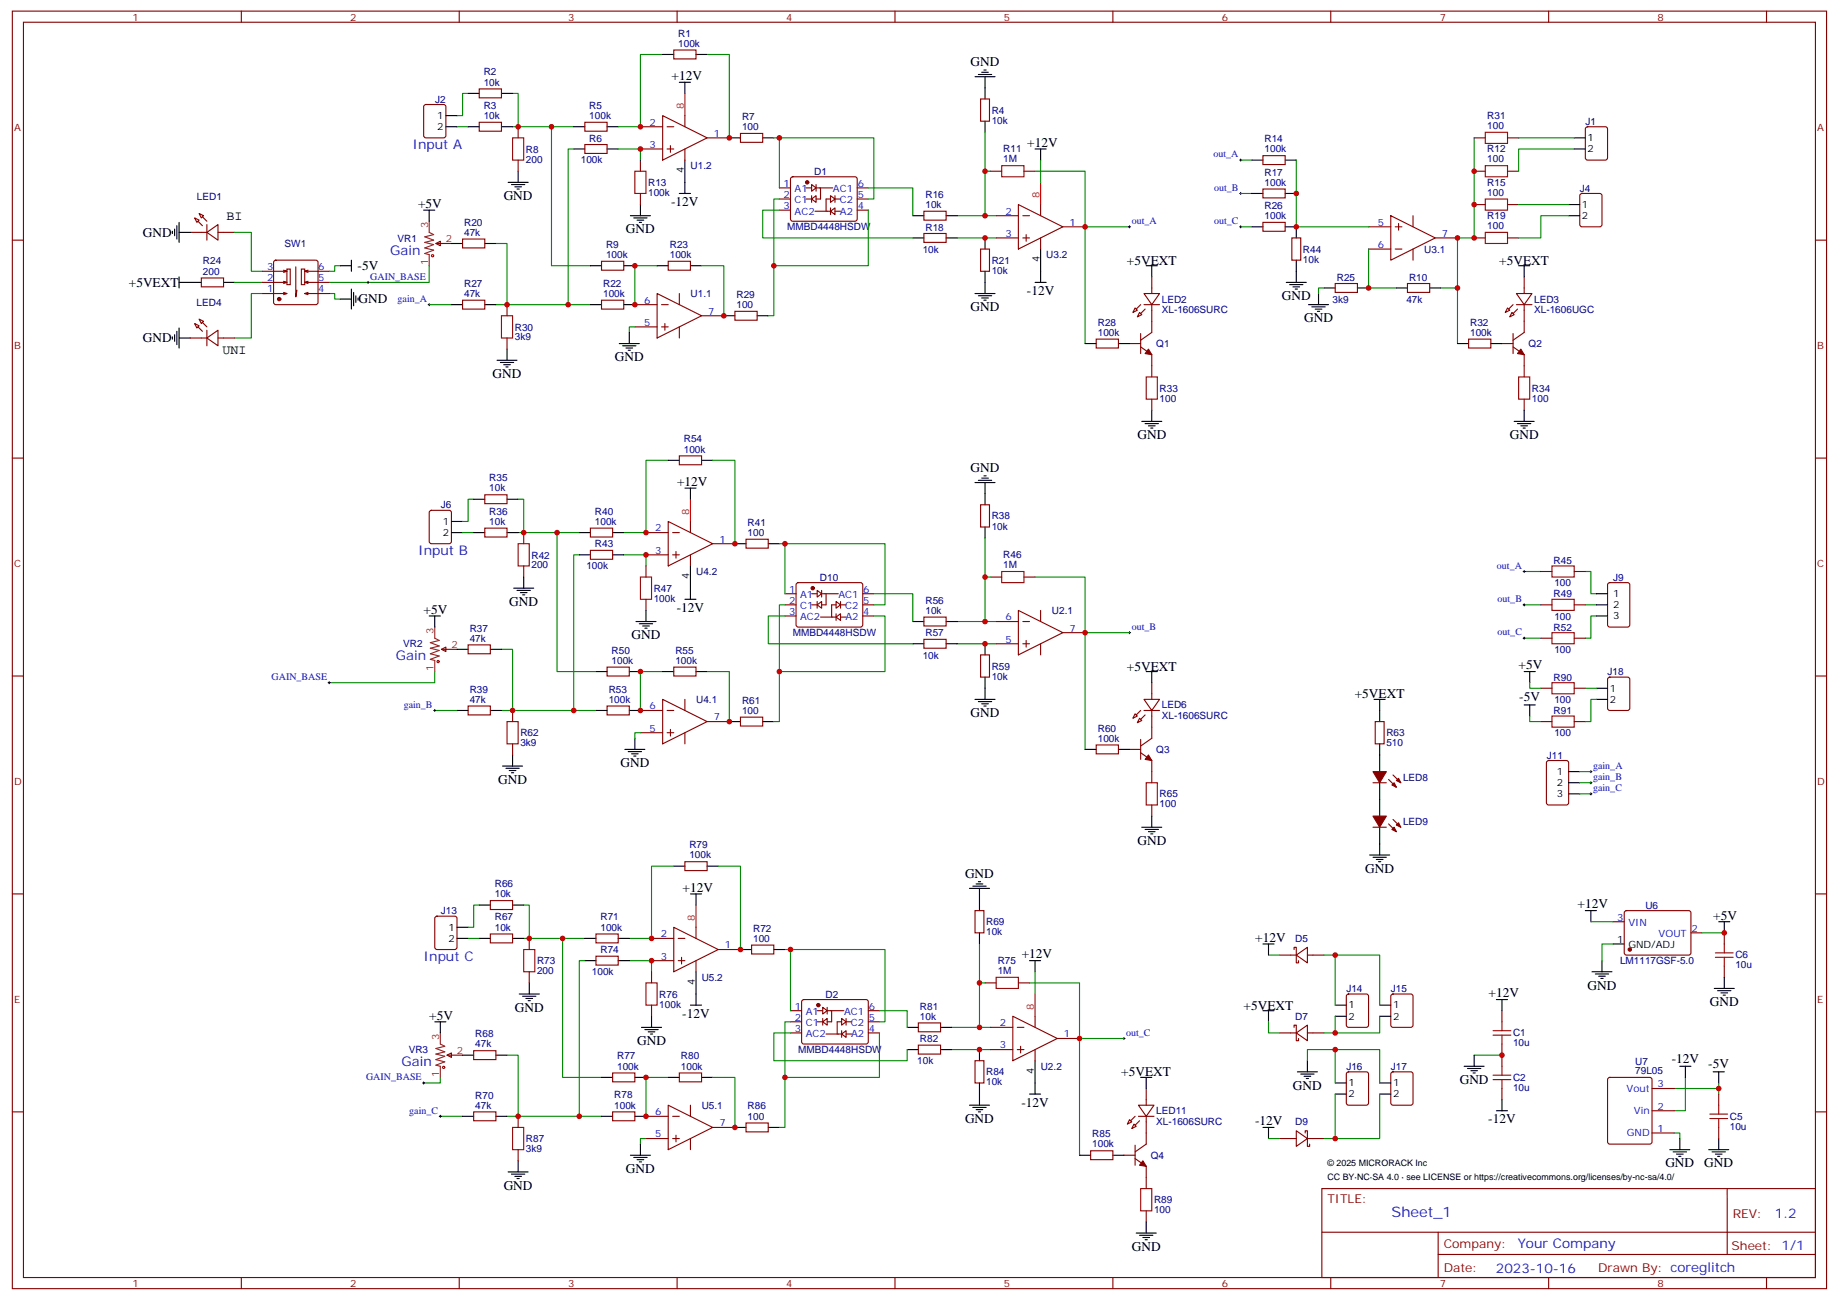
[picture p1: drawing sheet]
<svg xmlns="http://www.w3.org/2000/svg" width="584mm" height="413mm" viewBox="0 0 584 413" stroke-linecap="round" stroke-linejoin="round" font-family="sans-serif">
<g fill="none" stroke="#870000" stroke-width=".35">
<path d="M3.9 3.5h575.7v405.4h-575.7zM7.4 7.1h568.7v398.2h-568.7zM76.6 3.5v3.6M145.7 3.5v3.6M213.8 15.9h7.1v2.8h-7.1zM214.9 3.5v3.6M284 3.5v3.6M353.2 3.5v3.6M422.3 3.5v3.6M491.5 3.5v3.6M560.6 3.5v3.6M134.7 33.4l.4-.2h5.7l.6 .4 .1 9.4-.5 .7h-5.9l-.6-.4-.1-9.4z"/>
<path d="M152.1 28.2h7v2.8h-7zM152.1 38.8h7v2.8h-7zM185.6 38.8h7.1v2.8h-7.1zM210.3 36.7l14.1 7-14.1 7.1zM217.3 36.7v3.5M311.2 31.4h2.8v7.1h-2.8zM164.4 40.2v3.5M164.4 50.8v3.5M185.6 45.9h7.1v2.8h-7.1zM203.2 50.8v3.5M203.2 40.2h7.1M203.2 47.3h7.1"/>
<path d="M211.7 40.2h2.1M211.7 47.3h2.1M212.8 46.2v2.1M217.3 47.3v3.5M224.4 43.7h7.1M235 42.3h7v2.9h-7zM247.3 59.6h3.6M251.1 56.3l.5-.2h20l.4 .7v13l-.7 .4-20-.1-.4-.6v-12.7zM255.8 59.6h1.8M257.6 58.6l1.4 1-1.4 1.1zM259 59.6h5.3M259 58.6v2.1"/>
<path d="M260.4 59.6v3.5h-1.4M272 59.6h3.6M314.4 54.3h3.5M324.9 54.3h3.6M400.8 49.4h7v2.8h-7zM400.8 60h7v2.8h-7zM467.8 54.3h3.5M467.8 43.7h3.5M478.4 54.3h3.5M478.4 43.7h3.5M503.3 40.4l.5-.2h5.6l.7 .4 .1 9.5-.5 .6-5.9 .1-.6-.5-.1-9.4zM3.9 76.2h3.5"/>
<path d="M60.4 73.7h5.3M61.8 69.1l1.4 .8-.7 .7zM63.2 67.7l1.4 .7-.7 .7zM65.7 73.7l3.5-2.4v4.9zM65.7 71.3v4.9M69.2 73.7h5.3M138.3 77.3l1.4-.7v1.4zM138.3 77.3h5M146.8 75.8h7v2.9h-7zM203.2 61.4v3.5M247.3 63.1h3.6M247.3 66.7h3.6"/>
<path d="M255.8 63.1h1.8M257.6 63.1l1.4-1v2.1zM257.6 62.1v2.1M258.6 67h5M263.6 62.1l1.4 1-1.4 1.1zM263.6 67l1.4-1v2.1zM263.6 63.1h-1.5v3.9M263.6 66v2.1M265 67h1.7M265 63.1h1.7M265 62.1v2.1M272 63.1h3.6"/>
<path d="M272 66.7h3.6M293.2 74.1h7v2.8h-7zM293.2 67h7v2.9h-7zM311.2 79h2.8v7.1h-2.8zM316.1 68.4h7.1M316.1 75.5h7.1M323.2 64.9l14.1 7.1-14.1 7zM324.6 68.4h2.1M324.6 75.5h2.1M325.6 74.4v2.2M330.2 64.9v3.5M330.2 75.5v3.5"/>
<path d="M337.3 72h7M400.8 70.6h7v2.8h-7zM410 75.5h2.8v7.1h-2.8zM434.3 72h7.1M434.3 79h7.1M441.4 68.4l14.1 7.1-14.1 7.1zM442.8 72h2.1M442.8 79h2.1M443.8 70.9v2.1M448.4 68.4v3.6M448.4 79v3.6M455.5 75.5h7"/>
<path d="M467.8 75.5h3.5M467.8 64.9h3.5M478.4 75.5h3.5M478.4 64.9h3.5M501.6 61.6l.4-.2h5.7l.6 .4 .1 9.5-.5 .6-5.9 .1-.6-.5-.1-9.4zM576.1 76.2h3.5M63.9 88.2h7v2.8h-7zM87.1 82.8l.4-.2h12.7l.5 .2 .2 .5v12.7l-.2 .5-.5 .2h-12.7l-.5-.3-.2-.4v-12.7zM90 92.8l1.1 .3h-7.8M90 89.3l1.1 .3h-7.8M90 85.7l1.1 .4h-7.8M91.1 85.4h1v4.9h-1z"/>
<path d="M91.1 93.1l-1.1 .4M91.1 89.6l-1.1 .4M91.1 86.1l-1.1 .3M93.9 84.7v9.5l.3-2.1M95.6 85.4h1.1v4.9h-1.1zM96.7 93.1l1.1 .4M96.7 89.6l1.1 .4M96.7 86.1l1.1 .3M97.8 92.8l-1.1 .3h7.8M97.8 89.3l-1.1 .3h7.8M97.8 85.7l-1.1 .4h7.8M146.8 95.2h7v2.9h-7z"/>
<path d="M160.9 96.7v3.5M190.9 82.9h7v2.8h-7zM190.9 95.2h7v2.9h-7zM201.5 96.7h7M208.5 93.1l14.1 7.1-14.1 7zM209.9 96.7h2.2M212.1 82.9h7v2.8h-7zM215.6 93.1v3.6M233.2 98.8h7.1v2.8h-7.1zM360.2 97.7l.7 .7-1.4 .7zM361.6 99.1l.7 .7-1.4 .7zM363 93.1h5l-2.5 3.6z"/>
<path d="M363 96.7h5M365.5 87.8v5.3M365.5 96.7v8.8l-3.5 2.4M423.7 90h7.1v2.8h-7.1zM446.7 90h7v2.8h-7zM478.4 97.7l.7 .7-1.4 .7zM479.8 99.1l.7 .7-1.4 .7zM481.2 93.1h5l-2.5 3.6zM481.2 96.7h5M483.7 87.8v5.3M483.7 96.7v8.8l-3.5 2.4M60.4 107.2h5.3"/>
<path d="M61.8 102.7l1.4 .7-.7 .7zM63.2 101.2l1.4 .8-.7 .7zM65.7 107.2l3.5-2.4v4.9zM65.7 104.8v4.9M69.2 107.2h5.3M160.9 107.2v3.6M201.5 103.7h7M209.9 103.7h2.2M211 102.7v2.1M215.6 103.7v3.5M222.6 100.2h7.1M347.9 107.6h7v2.8h-7z"/>
<path d="M358.5 109h3.5M362 110.1l3.5 2.4v7.1M362 105.8v6.4M466.1 107.6h7v2.8h-7zM476.6 109h3.6M480.2 110.1l3.5 2.4v7.1M480.2 105.8v6.4M365.5 126.6v3.6M483.7 126.6v3.6M3.9 145.3h3.5M153.8 157h7.1v2.8h-7.1zM215.6 144.6h7v2.9h-7z"/>
<path d="M576.1 145.3h3.5M136.4 162.1l.5-.2h5.7l.6 .5 .1 9.4-.5 .7h-5.9l-.6-.5-.1-9.4zM153.8 167.6h7.1v2.8h-7.1zM166.2 169v3.5M166.2 179.6v3.5M187.4 167.6h7v2.8h-7zM187.4 174.6h7v2.8h-7zM205 169h7.1M205 176h7.1M205 179.6v3.5M212.1 165.5l14.1 7-14.1 7.1zM213.5 169h2.1"/>
<path d="M213.5 176h2.1M214.5 175v2.1M219.1 165.5v3.5M219.1 176v3.6M226.2 172.5h7M236.7 171.1h7.1v2.8h-7.1zM311.2 160.2h2.8v7h-2.8zM205 190.1v3.6M249.1 191.9h3.5M249.1 188.4h3.5M249.1 195.4h3.5M252.9 185.1l.4-.2h20.1l.4 .7-.1 12.9-.6 .5-20-.1-.5-.6v-12.7z"/>
<path d="M257.6 191.9h1.7M257.6 188.4h1.7M259.3 187.3l1.4 1.1-1.4 1zM259.3 191.9l1.4-1v2.1zM259.3 190.9v2.1M260.4 195.8h4.9M260.7 188.4h5.3M260.7 187.3v2.1M262.1 188.4v3.5h-1.4M265.3 190.9l1.4 1-1.4 1.1zM265.3 195.8l1.4-1.1v2.1zM265.3 191.9h-1.4v3.9"/>
<path d="M265.3 194.7v2.1M266.7 191.9h1.8M266.7 195.8h1.8M266.7 190.9v2.1M273.8 191.9h3.5M273.8 188.4h3.5M273.8 195.4h3.5M293.2 195.8h7v2.8h-7zM314.4 183.1h3.5M316.1 197.2h7.1M323.2 193.7l14.1 7-14.1 7.1zM324.6 197.2h2.1"/>
<path d="M324.9 183.1h3.6M330.2 193.7v3.5M489 191.9h3.5M489 181.3h3.5M499.6 191.9h3.5M499.6 181.3h3.5M510.4 185.1l.5-.2h5.6l.7 .4v13l-.5 .6-5.8 .1-.7-.5v-12.9zM3.9 214.5h3.5M140.1 206l1.4-.7v1.4zM140.1 206h4.9M148.6 204.6h7v2.8h-7zM192.7 211.7h7v2.8h-7z"/>
<path d="M213.8 211.7h7.1v2.8h-7.1zM293.2 202.8h7v2.9h-7zM311.2 207.8h2.8v7h-2.8zM316.1 204.3h7.1M324.6 204.3h2.1M325.6 203.2v2.1M330.2 204.3v3.5M337.3 200.7h7M365.5 216.6v5.3M489 202.5h3.5M489 218.4h3.5M499.6 202.5h3.5"/>
<path d="M499.6 218.4h3.5M510.4 215l.5-.2h5.6l.7 .5v9.4l-.5 .7h-5.8l-.7-.4v-9.5zM576.1 214.5h3.5M148.6 224h7v2.8h-7zM162.7 225.4v3.6M162.7 236v3.5M192.7 224h7v2.8h-7zM203.2 225.4h7.1M203.2 232.5h7.1M210.3 221.9l14.1 7.1-14.1 7zM211.7 225.4h2.1M211.7 232.5h2.1"/>
<path d="M212.8 231.4v2.1M217.3 221.9v3.5M217.3 232.5v3.5M224.4 229h7.1M235 227.5h7v2.9h-7zM347.9 236.4h7v2.8h-7zM358.5 237.8h3.5M360.2 226.5l.7 .7-1.4 .7zM361.6 227.9l.7 .7-1.4 .7zM362 238.8l3.5 2.5v7.1M362 234.6v6.3M363 221.9h5l-2.5 3.5z"/>
<path d="M363 225.4h5M365.5 225.4v8.8l-3.5 2.5M436.4 229h2.8v7h-2.8zM489 229h3.5M499.6 229h3.5M365.5 255.4v3.5M435.7 248.4h4.2M440.7 247.3l2.4 2.5M442.1 245.9l2.4 2.5M442.1 260l2.4 2.5M491 241.5l.5-.2h5.6l.6 .4 .1 13-.5 .7h-5.8l-.7-.5-.1-12.9zM217.3 273.4h7.1v2.8h-7.1z"/>
<path d="M435.7 262.5h4.2M440.7 261.4l2.4 2.5M3.9 283.6h3.5M138.2 290.9l.5-.2h5.6l.7 .4v9.5l-.4 .6-5.9 .1-.7-.5v-9.4zM155.6 285.7h7.1v2.9h-7.1zM155.6 296.3h7.1v2.9h-7.1zM168 297.7v3.6M189.1 296.3h7.1v2.9h-7.1zM206.8 297.7h7M213.8 294.2l14.1 7.1-14.1 7zM215.2 297.7h2.1M220.9 294.2v3.5"/>
<path d="M238.5 299.9h7.1v2.8h-7.1zM309.4 288.9h2.8v7.1h-2.8zM511.9 292.5h3.5M515.7 289.1l.4-.2 20.1 .1 .4 .6-.1 13-.6 .4h-20l-.5-.7v-12.7zM536.6 296h3.5M547.2 296v3.5M576.1 283.6h3.5M168 308.3v3.6M189.1 303.4h7.1v2.8h-7.1zM206.8 304.8h7M206.8 308.3v3.6M206.8 318.9v3.5"/>
<path d="M215.2 304.8h2.1M216.3 303.7v2.2M220.9 304.8v3.5M227.9 301.3h7.1M254.6 317.4l.5-.3 20 .1 .5 .7-.1 12.9-.7 .5-20-.1-.4-.6v-12.7zM261.1 319.6l1.4 1.1-1.4 1zM262.5 319.6v2.1M312.6 311.9h3.5M323.2 311.9h3.5M406.1 303h5.3M410.7 301.3v-.7h.7v4.9h.7v-.7M411.4 303l3.5-2.4v4.9z"/>
<path d="M414.9 303h5.3M427.5 315.6l.5-.2h5.6l.6 .4 .1 9.5-.5 .6-5.8 .1-.7-.5-.1-9.4zM441.6 315.6l.5-.2h5.6l.7 .4v9.5l-.4 .6-5.9 .1-.7-.5v-9.4zM547.2 306.6v3.5M141.9 334.8l1.4-.7v1.4zM141.9 334.8h4.9M150.3 333.4h7.1v2.8h-7.1zM250.9 327.7h3.5M250.9 320.7h3.5M250.9 324.2h3.5M259.3 320.7h1.8M259.3 324.2h1.8"/>
<path d="M261.1 324.2l1.4-1.1v2.2zM261.1 323.1v2.2M262.1 328.1h5M262.5 320.7h5.3M263.9 320.7v3.5h-1.4M267.1 323.1l1.4 1.1-1.4 1.1zM267.1 328.1l1.4-1.1v2.1zM267.1 324.2h-1.4v3.9M267.1 327v2.1M268.5 328.1h1.8M268.5 324.2h1.8M268.5 323.1v2.2"/>
<path d="M275.6 327.7h3.5M275.6 320.7h3.5M275.6 324.2h3.5M291.4 324.6h7.1v2.8h-7.1zM291.4 331.6h7.1v2.8h-7.1zM309.4 336.5h2.8v7.1h-2.8zM314.4 326h7M314.4 333h7M321.4 322.4l14.1 7.1-14.1 7zM322.8 326h2.1M322.8 333h2.1M323.9 332v2.1"/>
<path d="M328.5 322.4v3.6M328.5 333v3.5M335.5 329.5h7.1M406.1 327.7h5.3M410.7 326v-.7h.7v4.9h.7v-.7M411.4 327.7l3.5-2.4v4.9zM414.9 327.7h5.3M476.6 320.7v3.5M476.6 331.3v7M3.9 352.8h3.5M150.3 352.8h7.1v2.8h-7.1zM164.4 354.2v3.5"/>
<path d="M194.4 340.4h7.1v2.9h-7.1zM194.4 352.8h7.1v2.8h-7.1zM205 354.2h7.1M212.1 350.7l14.1 7-14.1 7.1zM213.5 354.2h2.1M215.6 340.4h7v2.9h-7zM219.1 350.7v3.5M226.2 357.7h7M236.7 356.3h7.1v2.8h-7.1zM358.5 355.2l.7 .8-1.4 .7zM359.9 356.7l.7 .7-1.4 .7zM361.3 350.7h4.9l-2.5 3.5z"/>
<path d="M361.3 354.2h4.9M363.7 345.4v5.3M363.7 354.2v8.8l-3.5 2.5M411.4 358.8l3.5 2.4-3.5 2.5zM414.2 359.5v-.7h.7v4.9h.7v-.7M427.5 340.3l.5-.2h5.6l.6 .4 .1 9.5-.5 .6-5.8 .1-.7-.5-.1-9.4zM441.6 340.3l.5-.2h5.6l.7 .4v9.5l-.4 .6-5.9 .1-.7-.5v-9.4zM476.6 345.4v3.5M510.4 342l.5-.2h12.7l.6 .5 .1 20-.5 .7h-12.9l-.7-.5v-20zM524.3 359.5h7M524.3 352.4h7M524.3 345.4h7"/>
<path d="M545.4 347.1v3.6M545.4 357.7v3.5M576.1 352.8h3.5M164.4 364.8v3.5M205 361.2h7.1M213.5 361.2h2.1M214.5 360.2v2.1M219.1 361.2v3.6M346.1 365.1h7.1v2.8h-7.1zM356.7 366.5h3.5M360.2 367.6l3.5 2.5v7M360.2 363.4v6.3"/>
<path d="M406.1 361.2h5.3M414.9 361.2h5.3M419.5 377.1h156.6v28.2h-156.6zM548.1 377.1v20.9M363.7 384.2v3.5M419.5 391h156.5M456.4 398h119.6M456.4 391v14.1M76.6 405.3v3.6M145.7 405.3v3.6M214.9 405.3v3.6M284 405.3v3.6"/>
<path d="M353.2 405.3v3.6M422.3 405.3v3.6M491.5 405.3v3.6M560.6 405.3v3.6"/>
</g>
<g fill="none" stroke="#008700" stroke-width=".35">
<path d="M210.3 17.3h-7.1v22.9h-7M224.4 17.3h7.1v26.4M148.6 29.6h-1.8v7.1h-1.8M162.7 29.6h1.7v10.6h-1.7M145 40.2h3.6M164.4 40.2h10.6M182.1 47.3h-1.8v49.4M182.1 40.2h-7.1v44.1h12.4M196.2 47.3h7v3.5M245.6 43.7h1.7v15.9M247.3 43.7h30v19.4h-1.7M275.6 59.6h14.1v8.8"/>
<path d="M312.6 42v12.3M314.4 54.3h-1.8v14.1M328.5 54.3h15.8v17.7h14.2M330.2 50.8v7.1M393.7 50.8h3.6M411.4 50.8v21.2h22.9M467.8 43.7v31.8h-5.3v15.9h-5.3M481.9 43.7h17.7M499.6 47.3h-17.7v7M74.5 73.7h5.3v12.4h3.5M157.4 77.3h3.5v19.4M247.3 63.1h-1.7v37.1h-1.8"/>
<path d="M247.3 66.7h-5.3v8.8h47.7M275.6 66.7v17.6h-30M303.8 75.5h12.3M303.8 68.4h12.3M344.3 72v37M393.7 72h3.6M393.7 61.4h3.6M434.3 79v12.4h8.8M481.9 64.9h15.9M497.8 68.4h-8.8v7.1h-7.1M74.5 89.6h8.8M83.3 93.1h-3.5v14.1h-5.3"/>
<path d="M104.5 93.1h1.7v1.8h1.8M108 84.3h-1.8v1.8h-1.7M136.2 84.3v5.3h-31.7M136.2 96.7h7.1M157.4 96.7h3.5M160.9 96.7h26.5M208.5 84.3h-7v12.4M222.6 84.3h7.1v15.9M420.2 91.4h-1.8v1.7M462.5 91.4v17.6M201.5 103.7h-1.8v1.8M150.3 158.4h-1.7v7.1h-1.8"/>
<path d="M164.4 158.4h1.8v10.6h-1.8M212.1 146.1h-7.1v22.9h-7.1M226.2 146.1h7v26.4M146.8 169h3.5M166.2 169h10.6M183.8 169h-7v44.1h12.3M183.8 176h-1.7v49.4M197.9 176h7.1v3.6M247.3 172.5h1.8v15.9M249.1 172.5h31.7v19.4h-3.5M312.6 170.7v12.4M249.1 191.9h-1.8v37.1h-1.7"/>
<path d="M249.1 195.4h-5.3v8.9h45.9M277.3 188.4h12.4v8.8M277.3 195.4h3.5v17.7h-33.5M303.8 197.2h12.3M314.4 183.1h-1.8v14.1M328.5 183.1h15.8v17.6h14.2M483.7 191.9h5.3M483.7 181.3h5.3M503.1 181.3h1.8v7.1h1.7M503.1 191.9h3.5M506.6 195.4h-1.7v7.1h-1.8M138 213.1v3.5h-33.5"/>
<path d="M159.1 206h3.6v19.4M210.3 213.1h-7.1v12.3M224.4 213.1h7.1v15.9M303.8 204.3h12.3M344.3 200.7v37.1M483.7 202.5h5.3M485.5 216.6v1.8h3.5M503.1 218.4h3.5M138 225.4h7M159.1 225.4h3.6M162.7 225.4h26.4M203.2 232.5h-1.7v1.7"/>
<path d="M485.5 227.2v1.8h3.5M506.6 221.9h-1.7v7.1h-1.8M501.3 244.8h3.6M501.3 248.4h3.6M501.3 251.9h3.6M213.8 274.8h-7v22.9h-7.1M227.9 274.8h7.1v26.5M148.6 297.7h3.5M152.1 287.2h-1.8v7h-1.7M166.2 287.2h1.8v10.5h-1.8M168 297.7h10.5M185.6 297.7h-7.1v44.1h12.4"/>
<path d="M310.8 299.5v12.4M504.9 292.5h7M511.9 299.5h-3.5v5.3M540.1 296h7.1M185.6 304.8h-1.8v49.4M199.7 304.8h7.1v3.5M249.1 301.3h1.8v19.4M250.9 301.3h29.9v22.9h-1.7M312.6 311.9h-1.8v14.1M326.7 311.9h15.9v17.6h14.1M328.5 308.3v7.1M402.6 303h3.5"/>
<path d="M420.2 303h17.6v15.9M423.7 303v15.9M160.9 334.8h3.5v19.4M250.9 324.2h-1.8v33.5h-1.8M250.9 327.7h-5.3v8.8h42.3v-3.5M279.1 320.7h8.8v5.3M279.1 327.7v14.1h-30M302 326h12.4M302 333h12.4M342.6 329.5v37M402.6 324.2v3.5h3.5M414.9 336.5v-3.5h22.9v10.6"/>
<path d="M423.7 322.4v5.3M423.7 333v10.6M437.8 322.4v5.3h-17.6M467.8 334.8h8.8M139.7 341.8v1.8h-5.3M139.7 354.2h7.1M160.9 354.2h3.5M164.4 354.2h26.5M212.1 341.8h-7.1v12.4M226.2 341.8h7v15.9M423.7 347.1v14.1M437.8 347.1v14.1h-17.6"/>
<path d="M531.3 345.4h14.1v1.7M531.3 359.5h1.8v1.7M534.8 341.8v10.6h-3.5M545.4 343.6v1.8M205 361.2h-1.8v1.8M402.6 361.2h3.5"/>
</g>
<g fill="none" stroke="#000" stroke-width=".35">
<path d="M210.3 17.3h3.5M220.9 17.3h3.5M141.5 36.7h3.5M148.6 29.6h3.5M159.1 29.6h3.6M215.6 26.1h3.5M217.3 26.1v3.5M309.4 24.3h6.4M310.5 23.6h4.2M311.5 22.9h2.2M312.2 22.2h.7M312.6 24.3v7.1"/>
<path d="M312.6 38.5v3.5M141.5 40.2h3.5M148.6 40.2h3.5M159.1 40.2h3.6M161.3 57.9h6.3M162.3 58.6h4.2M163.4 59.3h2.1M164.1 60h.7M164.4 54.3v3.6M182.1 40.2h3.5M182.1 47.3h3.5M192.7 40.2h3.5"/>
<path d="M192.7 47.3h3.5M217.3 50.8v10.6M231.5 43.7h3.5M242 43.7h3.6M328.5 47.3h3.5M330.2 47.3v3.5M397.3 50.8h3.5M407.8 50.8h3.6M499.6 43.7h3.5M499.6 47.3h3.5M54.7 73.4v.7M55.4 72.7v2.1"/>
<path d="M56.1 71.6v4.2M56.8 70.6v6.3M56.8 73.7h3.6M134.4 66.7h3.6M136.2 66.7v3.5M143.3 77.3h3.5M153.8 77.3h3.6M200.1 68.4h6.3M201.1 69.1h4.3M202.2 69.9h2.1M202.9 70.6h.7M203.2 64.9v3.5"/>
<path d="M215.6 61.4h3.5M289.7 68.4h3.5M289.7 75.5h3.5M300.2 68.4h3.6M300.2 75.5h3.6M312.6 75.5v3.5M330.2 79v10.6M397.3 61.4h3.5M397.3 72h3.5M407.8 61.4h3.6M407.8 72h3.6v3.5M497.8 68.4h3.5"/>
<path d="M497.8 64.9h3.5M56.8 89.6h7.1M56.8 87.8v3.6M70.9 89.6h3.6M108 84.3h3.5M108 94.9h3.5M111.5 82.6v3.5M111.5 91.7v6.4M112.2 92.8v4.2M112.9 93.8v2.2M113.6 94.5v.7M143.3 96.7h3.5"/>
<path d="M153.8 96.7h3.6M187.4 84.3h3.5M187.4 96.7h3.5M197.9 84.3h3.6M197.9 96.7h3.6M208.5 84.3h3.6M219.1 84.3h3.5M309.4 93.1h6.4M310.5 93.8h4.2M311.5 94.5h2.2M312.2 95.2h.7M312.6 86.1v7"/>
<path d="M328.5 89.6h3.5M363.7 84.3h3.6M365.5 84.3v3.5M408.2 89.6h6.3M409.3 90.3h4.2M410.3 91h2.1M411 91.7h.7M411.4 82.6v7M415.3 96.7h6.3M416.3 97.4h4.2M417.4 98.1h2.1M418.1 98.8h.7"/>
<path d="M418.4 93.1v3.6M420.2 91.4h3.5M430.8 91.4h3.5M443.1 91.4h3.6M453.7 91.4h3.5M481.9 84.3h3.6M483.7 84.3v3.5M54.7 106.9v.7M55.4 106.2v2.1M56.1 105.1v4.3M56.8 104.1v6.3M56.8 107.2h3.6"/>
<path d="M157.7 114.3h6.4M158.8 115h4.2M159.8 115.7h2.2M160.5 116.4h.8M160.9 110.8v3.5M196.5 109h6.4M197.6 109.7h4.2M198.6 110.4h2.2M199.4 111.1h.7M199.7 105.5v3.5M229.7 100.2h3.5M240.3 100.2h3.5"/>
<path d="M344.3 109h3.6M354.9 109h3.6M462.5 109h3.6M473.1 109h3.5M362.3 133.7h6.4M363.4 134.4h4.2M364.5 135.1h2.1M365.2 135.8h.7M365.5 130.2v3.5M480.5 133.7h6.4M481.6 134.4h4.2M482.6 135.1h2.2"/>
<path d="M483.3 135.8h.7M483.7 130.2v3.5M150.3 158.4h3.5M160.9 158.4h3.5M212.1 146.1h3.5M217.3 154.9h3.6M219.1 154.9v3.5M222.6 146.1h3.6M309.4 153.1h6.4M310.5 152.4h4.2M311.5 151.7h2.2M312.2 151h.7"/>
<path d="M312.6 153.1v7.1M143.3 165.5h3.5M143.3 169h3.5M150.3 169h3.5M160.9 169h3.5M183.8 169h3.6M183.8 176h3.6M194.4 169h3.5M194.4 176h3.5M219.1 179.6v10.5M233.2 172.5h3.5M243.8 172.5h3.5"/>
<path d="M312.6 167.2v3.5M136.2 195.4h3.5M138 195.4v3.6M163 186.6h6.4M164.1 187.3h4.2M165.1 188h2.2M165.8 188.7h.7M166.2 183.1v3.5M201.8 197.2h6.4M202.9 197.9h4.2M203.9 198.6h2.2M204.6 199.3h.8"/>
<path d="M205 193.7v3.5M217.3 190.1h3.6M289.7 197.2h3.5M300.2 197.2h3.6M506.6 195.4h3.6M506.6 188.4h3.6M506.6 191.9h3.6M145 206h3.6M155.6 206h3.5M189.1 213.1h3.6M199.7 213.1h3.5M210.3 213.1h3.5"/>
<path d="M220.9 213.1h3.5M289.7 204.3h3.5M300.2 204.3h3.6M312.6 204.3v3.5M312.6 214.8v7.1M363.7 213.1h3.6M365.5 213.1v3.5M483.7 213.1h3.5M485.5 213.1v3.5M506.6 218.4h3.6M145 225.4h3.6M155.6 225.4h3.5"/>
<path d="M162.7 239.5v3.6M189.1 225.4h3.6M198.3 237.8h6.3M199.4 238.5h4.2M199.7 225.4h3.5M200.4 239.2h2.1M201.1 239.9h.7M201.5 234.2v3.6M231.5 229h3.5M242 229h3.6M309.4 221.9h6.4M310.5 222.6h4.2"/>
<path d="M311.5 223.3h2.2M312.2 224h.7M344.3 237.8h3.6M354.9 237.8h3.6M436.1 221.9h3.5M437.8 221.9v7.1M437.8 236v8.8M483.7 223.7h3.5M485.5 223.7v3.5M506.6 221.9h3.6M159.5 243.1h6.3M160.5 243.8h4.3"/>
<path d="M161.6 244.5h2.1M162.3 245.2h.7M365.5 258.9v3.6M437.8 248.4v10.5M497.8 251.9h3.5M497.8 244.8h3.5M497.8 248.4h3.5M213.8 274.8h3.5M224.4 274.8h3.5M310.5 279.8h.7M362.3 262.5h6.4M363.4 263.2h4.2"/>
<path d="M364.5 263.9h2.1M365.2 264.6h.7M434.7 271.3h6.3M435.7 272h4.2M436.8 272.7h2.1M437.5 273.4h.7M437.8 262.5v8.8M145 294.2h3.6M145 297.7h3.6M152.1 297.7h3.5M152.1 287.2h3.5M162.7 297.7h3.5"/>
<path d="M162.7 287.2h3.5M185.6 297.7h3.5M196.2 297.7h3.5M219.1 283.6h3.5M220.9 283.6v3.6M307.7 281.9h6.3M308.7 281.2h4.2M309.8 280.5h2.1M310.8 281.9v7M310.8 296v3.5M400.8 299.5h3.5M402.6 299.5v3.5"/>
<path d="M503.1 288.9h3.5M504.9 288.9v3.6M511.9 299.5h3.5M545.4 292.5h3.6M547.2 292.5v3.5M164.8 315.4h6.3M165.8 316.1h4.3M166.9 316.8h2.1M167.6 317.5h.7M168 311.9v3.5M185.6 304.8h3.5M196.2 304.8h3.5"/>
<path d="M219.1 318.9h3.5M220.9 308.3v10.6M235 301.3h3.5M245.6 301.3h3.5M326.7 304.8h3.5M328.5 304.8v3.5M423.7 318.9h3.5M437.8 318.9h3.6M474.9 317.1h3.5M476.6 317.1v3.6M505.2 308.3h6.4M506.3 309h4.2"/>
<path d="M507.3 309.7h2.1M508 310.4h.7M508.4 304.8v3.5M544 313.6h6.4M545.1 314.3h4.2M546.1 315h2.2M546.8 315.7h.7M547.2 310.1v3.5M138 324.2h3.5M139.7 324.2v3.5M146.8 334.8h3.5M157.4 334.8h3.5"/>
<path d="M203.6 326h6.3M204.6 326.7h4.3M205.7 327.4h2.1M206.4 328.1h.7M206.8 322.4v3.6M287.9 326h3.5M287.9 333h3.5M298.5 326h3.5M298.5 333h3.5M310.8 333v3.5M328.5 336.5v10.6M400.8 320.7h3.5"/>
<path d="M402.6 320.7v3.5M414.9 336.5v3.6M423.7 322.4h3.5M437.8 322.4h3.6M464.6 338.3h6.4M465.7 339h4.2M466.8 339.7h2.1M467.8 334.8v3.5M533.1 338.3h3.5M534.8 338.3v3.5M146.8 354.2h3.5M157.4 354.2h3.5"/>
<path d="M190.9 341.8h3.5M190.9 354.2h3.5M201.5 341.8h3.5M201.5 354.2h3.5M212.1 341.8h3.5M222.6 341.8h3.6M233.2 357.7h3.5M243.8 357.7h3.5M307.7 350.7h6.3M308.7 351.4h4.2M309.8 352.1h2.1M310.5 352.8h.7"/>
<path d="M310.8 343.6v7.1M326.7 347.1h3.5M362 341.8h3.5M363.7 341.8v3.6M400.8 357.7h3.5M402.6 357.7v3.5M411.7 340.1h6.4M412.8 340.8h4.2M413.8 341.5h2.2M414.5 342.2h.8M423.7 343.6h3.5M423.7 347.1h3.5"/>
<path d="M437.8 343.6h3.6M437.8 347.1h3.6M467.5 340.4h.7M474.9 352.4h3.5M476.6 348.9v3.5M543.7 340.1h3.5M545.4 340.1v3.5M161.3 371.8h6.3M162.3 372.5h4.2M163.4 373.2h2.1M164.1 373.9h.7M164.4 368.3v3.5"/>
<path d="M200.1 366.5h6.3M201.1 367.2h4.3M202.2 367.9h2.1M202.9 368.7h.7M203.2 363v3.5M342.6 366.5h3.5M353.2 366.5h3.5M529.9 364.8h6.4M531 365.5h4.2M532 366.2h2.1M532.7 366.9h.7M533.1 361.2v3.6"/>
<path d="M542.3 364.8h6.3M543.3 365.5h4.2M544.4 366.2h2.1M545.1 366.9h.7M545.4 361.2v3.6M360.6 391.2h6.3M361.6 391.9h4.3M362.7 392.6h2.1M363.4 393.3h.7M363.7 387.7v3.5"/>
</g>
<g fill="none" stroke="#a10000" stroke-width=".35">
<path d="M162.7 43.7h3.5v7.1h-3.5zM201.5 54.3h3.5v7.1h-3.5zM317.9 52.6h7v3.5h-7zM471.3 52.6h7.1v3.5h-7.1zM471.3 42h7.1v3.5h-7.1zM471.3 73.7h7.1v3.6h-7.1zM471.3 63.1h7.1v3.6h-7.1zM159.1 100.2h3.6v7h-3.6zM363.7 119.6h3.6v7h-3.6zM481.9 119.6h3.6v7h-3.6zM164.4 172.5h3.6v7.1h-3.6zM492.5 179.6h7.1v3.5h-7.1z"/>
<path d="M203.2 183.1h3.6v7h-3.6zM317.9 181.3h7v3.6h-7zM492.5 190.1h7.1v3.6h-7.1zM492.5 200.7h7.1v3.6h-7.1zM492.5 216.6h7.1v3.5h-7.1zM160.9 229h3.5v7h-3.5zM492.5 227.2h7.1v3.5h-7.1zM363.7 248.4h3.6v7h-3.6zM547.2 299.5v2.8M166.2 301.3h3.5v7h-3.5zM205 311.9h3.5v7h-3.5zM316.1 310.1h7.1v3.5h-7.1z"/>
<path d="M544.4 303.7h5.6M544.4 302.3h5.6M547.2 303.7v2.9M473.8 328.4h5.7M473.8 327h5.7M476.6 324.2v2.8M476.6 328.4v2.9M476.6 338.3v2.8M162.7 357.7h3.5v7.1h-3.5zM473.8 342.5h5.7M473.8 341.1h5.7M476.6 342.5v2.9"/>
<path d="M542.6 354.9h5.7M542.6 353.5h5.7M545.4 350.7v2.8M545.4 354.9v2.8M362 377.1h3.5v7.1h-3.5z"/>
<circle cx="137.3" cy="81.1" r=".35"/>
<circle cx="139" cy="209.9" r=".35"/>
<circle cx="140.8" cy="338.7" r=".35"/>
</g>
<path d="M136.2 70.2v3.5l1.4 .7-2.8 .7 2.8 1.1-2.8 .7 2.8 .7-2.8 1.1 2.8 .7-2.8 1 1.4 .4v3.5M138 199v3.5l1.4 .7-2.8 .7 2.8 1.1-2.8 .7 2.8 .7-2.8 1 2.8 .7-2.8 1.1 1.4 .3v3.6M139.7 327.7v3.6l1.4 .7-2.8 .7 2.8 1-2.8 .7 2.8 .7-2.8 1.1 2.8 .7-2.8 1.1 1.4 .3v3.5" fill="none" stroke="#8c2424" stroke-width=".35"/>
<g fill="#870000" stroke="#870000" stroke-width=".35">
<path d="M435.7 244.8h4.2l-2.1 3.6z"/>
<path d="M441.7 249.1l.7-.7 .7 1.4z"/>
<path d="M443.1 247.6l.7-.7 .7 1.5z"/>
<path d="M435.7 258.9h4.2l-2.1 3.6z"/>
<path d="M441.7 263.2l.7-.7 .7 1.4z"/>
<path d="M443.1 261.8l.7-.7 .7 1.4z"/>
<path d="M481.6 98.1l-1.4 1.4z"/>
<path d="M480.2 96.7l-1.4 1.4z"/>
<path d="M364.5 110.8l1 1.7-2.1-.3z"/>
<path d="M363.4 98.1l-1.4 1.4z"/>
<path d="M362 96.7l-1.4 1.4z"/>
<path d="M363.4 226.8l-1.4 1.4z"/>
<path d="M362 225.4l-1.4 1.4z"/>
<path d="M364.5 239.5l1 1.8-2.1-.4z"/>
<path d="M361.6 355.6l-1.4 1.4z"/>
<path d="M360.2 354.2l-1.4 1.4z"/>
<path d="M362.7 368.3l1 1.8-2.1-.4z"/>
<path d="M64.2 102.3l1.5 1.4z"/>
<path d="M62.8 103.7l1.4 1.4z"/>
<path d="M64.2 68.8l1.5 1.4z"/>
<path d="M62.8 70.2l1.4 1.4z"/>
<path d="M482.6 110.8l1.1 1.7-2.1-.3z"/>
<circle cx="88.6" cy="94.9" r=".53"/>
<circle cx="517.2" cy="301.3" r=".53"/>
<circle cx="257.9" cy="186.6" r=".53"/>
<circle cx="256.2" cy="57.9" r=".53"/>
<circle cx="259.7" cy="318.9" r=".53"/>
</g>
<path d="M217.3 29.6v7.1M330.2 57.9v7M219.1 158.4v7.1M220.9 287.2v7M328.5 315.4v7" fill="none" stroke="#f00" stroke-width=".35"/>
<g fill="none" stroke="#000" stroke-width=".32">
<path d="M393.4 50.8h.7M393.7 50.4v.8M358.1 72h.7M358.5 71.6v.7M393.4 72h.7M393.4 61.4h.7M393.7 61v.7M393.7 71.6v.7M116.5 89.6h.7M116.8 89.3v.7M135.9 96.7h.7M136.2 96.3v.7"/>
<path d="M483.3 181.3h.7M483.3 191.9h.7M483.7 181v.7M483.7 191.6v.7M104.1 216.6h.7M104.5 216.3v.7M358.1 200.7h.7M358.5 200.4v.7M483.3 202.5h.7M483.7 202.1v.7M137.6 225.4h.7M138 225.1v.7"/>
<path d="M504.5 244.8h.7M504.5 248.4h.7M504.5 251.9h.7M504.9 244.5v.7M504.9 248v.7M504.9 251.5v.7M356.3 329.5h.7M356.7 329.1v.7M134.1 343.6h.7M134.4 343.3v.7M139.4 354.2h.7M139.7 353.8v.7"/>
</g>
<g fill="#c00">
<circle cx="476.6" cy="334.8" r=".88"/>
<circle cx="423.7" cy="303" r=".88"/>
<circle cx="423.7" cy="333" r=".88"/>
<circle cx="423.7" cy="361.2" r=".88"/>
<circle cx="175" cy="40.2" r=".88"/>
<circle cx="312.6" cy="68.4" r=".88"/>
<circle cx="164.4" cy="40.2" r=".88"/>
<circle cx="180.3" cy="96.7" r=".88"/>
<circle cx="203.2" cy="40.2" r=".88"/>
<circle cx="203.2" cy="47.3" r=".88"/>
<circle cx="312.6" cy="54.3" r=".88"/>
<circle cx="160.9" cy="96.7" r=".88"/>
<circle cx="344.3" cy="72" r=".88"/>
<circle cx="344.3" cy="200.7" r=".88"/>
<circle cx="162.7" cy="225.4" r=".88"/>
<circle cx="312.6" cy="183.1" r=".88"/>
<circle cx="205" cy="176" r=".88"/>
<circle cx="205" cy="169" r=".88"/>
<circle cx="182.1" cy="225.4" r=".88"/>
<circle cx="166.2" cy="169" r=".88"/>
<circle cx="312.6" cy="197.2" r=".88"/>
<circle cx="176.8" cy="169" r=".88"/>
<circle cx="342.6" cy="329.5" r=".88"/>
<circle cx="164.4" cy="354.2" r=".88"/>
<circle cx="310.8" cy="311.9" r=".88"/>
<circle cx="206.8" cy="304.8" r=".88"/>
<circle cx="206.8" cy="297.7" r=".88"/>
<circle cx="183.8" cy="354.2" r=".88"/>
<circle cx="168" cy="297.7" r=".88"/>
<circle cx="310.8" cy="326" r=".88"/>
<circle cx="178.5" cy="297.7" r=".88"/>
<circle cx="423.7" cy="327.7" r=".88"/>
<circle cx="434.3" cy="91.4" r=".88"/>
<circle cx="462.5" cy="91.4" r=".88"/>
<circle cx="462.5" cy="75.5" r=".88"/>
<circle cx="547.2" cy="296" r=".88"/>
<circle cx="545.4" cy="345.4" r=".88"/>
<circle cx="201.5" cy="84.3" r=".88"/>
<circle cx="201.5" cy="96.7" r=".88"/>
<circle cx="312.6" cy="75.5" r=".88"/>
<circle cx="203.2" cy="213.1" r=".88"/>
<circle cx="203.2" cy="225.4" r=".88"/>
<circle cx="312.6" cy="204.3" r=".88"/>
<circle cx="205" cy="341.8" r=".88"/>
<circle cx="205" cy="354.2" r=".88"/>
<circle cx="310.8" cy="333" r=".88"/>
<circle cx="467.8" cy="75.5" r=".88"/>
<circle cx="467.8" cy="64.9" r=".88"/>
<circle cx="467.8" cy="54.3" r=".88"/>
<circle cx="247.3" cy="43.7" r=".88"/>
<circle cx="231.5" cy="43.7" r=".88"/>
<circle cx="245.6" cy="84.3" r=".88"/>
<circle cx="229.7" cy="100.2" r=".88"/>
<circle cx="233.2" cy="172.5" r=".88"/>
<circle cx="249.1" cy="172.5" r=".88"/>
<circle cx="247.3" cy="213.1" r=".88"/>
<circle cx="231.5" cy="229" r=".88"/>
<circle cx="250.9" cy="301.3" r=".88"/>
<circle cx="235" cy="301.3" r=".88"/>
<circle cx="249.1" cy="341.8" r=".88"/>
<circle cx="233.2" cy="357.7" r=".88"/>
<circle cx="411.4" cy="61.4" r=".88"/>
<circle cx="411.4" cy="72" r=".88"/>
</g>
<text font-size="4.6" fill="#00f" x="441.6" y="386.1">Sheet_1</text>
<g font-size="4.2">
<text x="308" y="21">GND</text>
<text x="213.1" y="25.4">+12V</text>
<text x="326" y="46.6">+12V</text>
<text x="132.7" y="66">+5V</text>
<text x="159.8" y="63.5">GND</text>
<text x="213" y="65.3">-12V</text>
<text x="71.9" y="70">BI</text>
<text x="45.4" y="75.1">GND</text>
<text x="198.6" y="74.1">GND</text>
<text x="357.6" y="84">+5VEXT</text>
<text x="475.8" y="84">+5VEXT</text>
<text x="113.5" y="85.7">-5V</text>
<text x="40.9" y="91">+5VEXT</text>
<text x="325.9" y="93.6">-12V</text>
<text x="406.8" y="95.2">GND</text>
<text x="113.8" y="96.3">GND</text>
<text x="308" y="98.8">GND</text>
<text x="413.9" y="102.3">GND</text>
<text x="45.4" y="108.6">GND</text>
<text x="70.7" y="112.3">UNI</text>
<text x="156.3" y="119.9">GND</text>
<text x="195.1" y="114.7">GND</text>
<text x="361" y="139.3">GND</text>
<text x="479.1" y="139.3">GND</text>
<text x="308" y="149.8">GND</text>
<text x="214.9" y="154.2">+12V</text>
<text x="134.4" y="194.7">+5V</text>
<text x="161.6" y="192.3">GND</text>
<text x="214.8" y="194.1">-12V</text>
<text x="200.4" y="202.8">GND</text>
<text x="357.6" y="212.8">+5VEXT</text>
<text x="481.9" y="212.4">+5V</text>
<text x="429.9" y="221.6">+5VEXT</text>
<text x="308" y="227.5">GND</text>
<text x="482.1" y="222.4">-5V</text>
<text x="196.9" y="243.4">GND</text>
<text x="158.1" y="248.7">GND</text>
<text x="361" y="268.1">GND</text>
<text x="306.2" y="278.6">GND</text>
<text x="433.2" y="276.9">GND</text>
<text x="216.6" y="282.9">+12V</text>
<text x="500.6" y="288.2">+12V</text>
<text x="543.7" y="291.7">+5V</text>
<text x="398.3" y="298.8">+12V</text>
<text x="324.2" y="304.1">+12V</text>
<text x="472.4" y="316.4">+12V</text>
<text x="503.8" y="314">GND</text>
<text x="136.2" y="323.5">+5V</text>
<text x="163.4" y="321">GND</text>
<text x="216.5" y="322.9">-12V</text>
<text x="394.7" y="320.4">+5VEXT</text>
<text x="542.6" y="319.3">GND</text>
<text x="202.2" y="331.6">GND</text>
<text x="355.8" y="341.5">+5VEXT</text>
<text x="530.5" y="337.1">-12V</text>
<text x="542.1" y="338.8">-5V</text>
<text x="410.3" y="345.7">GND</text>
<text x="463.2" y="344">GND</text>
<text x="324.1" y="351.1">-12V</text>
<text x="306.2" y="356.3">GND</text>
<text x="398.3" y="357">-12V</text>
<text x="472.3" y="356.4">-12V</text>
<text x="528.5" y="370.4">GND</text>
<text x="540.8" y="370.4">GND</text>
<text x="159.8" y="377.5">GND</text>
<text x="198.6" y="372.2">GND</text>
<text x="359.2" y="396.9">GND</text>
</g>
<g font-size="4.2" fill="#00f">
<text x="130.9" y="47.3">Input A</text>
<text x="123.9" y="80.8">Gain</text>
<text x="132.7" y="176">Input B</text>
<text x="125.6" y="209.5">Gain</text>
<text x="134.4" y="304.8">Input C</text>
<text x="127.4" y="338.3">Gain</text>
<text x="563.3" y="386.4">1.2</text>
<text x="481.7" y="395.9">Your Company</text>
<text x="474.7" y="403.7">2023-10-16</text>
</g>
<g font-size="3.9" fill="#800">
<text x="421.3" y="381.7">TITLE:</text>
<text x="549.9" y="386.4">REV:</text>
<text x="458.2" y="395.9">Company:</text>
<text x="549.5" y="396.5">Sheet: 1/1</text>
<text x="458.2" y="403.6">Date:</text>
<text x="507.2" y="403.7">Drawn By: coreglitch</text>
</g>
<g font-size="3.2" fill="#800">
<text x="42" y="6.5">1</text>
<text x="111.2" y="6.5">2</text>
<text x="180.3" y="6.5">3</text>
<text x="249.4" y="6.5">4</text>
<text x="318.6" y="6.5">5</text>
<text x="387.7" y="6.5">6</text>
<text x="456.9" y="6.5">7</text>
<text x="526" y="6.5">8</text>
<text x="4.4" y="41.6">A</text>
<text x="576.7" y="41.6">A</text>
<text x="4.4" y="110.8">B</text>
<text x="576.7" y="110.8">B</text>
<text x="4.4" y="179.9">C</text>
<text x="576.7" y="179.9">C</text>
<text x="4.4" y="249.1">D</text>
<text x="576.7" y="249.1">D</text>
<text x="4.4" y="318.2">E</text>
<text x="576.7" y="318.2">E</text>
<text x="42" y="408.3">1</text>
<text x="111.2" y="408.3">2</text>
<text x="180.3" y="408.3">3</text>
<text x="249.4" y="408.3">4</text>
<text x="318.6" y="408.3">5</text>
<text x="387.7" y="408.3">6</text>
<text x="456.9" y="408.3">7</text>
<text x="526" y="408.3">8</text>
</g>
<g font-size="3.2" fill="#000080">
<text x="215.2" y="11.6">R1</text>
<text x="215.2" y="14.8">100k</text>
<text x="153.5" y="23.9">R2</text>
<text x="153.5" y="27.2">10k</text>
<text x="138.1" y="32.6">J2</text>
<text x="153.5" y="34.5">R3</text>
<text x="187" y="34.5">R5</text>
<text x="153.5" y="37.7">10k</text>
<text x="187" y="37.7">100k</text>
<text x="235.5" y="41.3">100</text>
<text x="235.5" y="38.1">R7</text>
<text x="314.7" y="39.3">10k</text>
<text x="314.7" y="36.1">R4</text>
<text x="472" y="40.9">100</text>
<text x="472" y="37.7">R31</text>
<text x="503.1" y="39.6">J1</text>
<text x="187" y="44.9">R6</text>
<text x="401.3" y="45.2">R14</text>
<text x="166.9" y="51.6">200</text>
<text x="166.9" y="48.4">R8</text>
<text x="184.3" y="51.9">100k</text>
<text x="219.2" y="53.7">U1.2</text>
<text x="318.4" y="51.5">1M</text>
<text x="318.4" y="48.3">R11</text>
<text x="401.3" y="48.3">100k</text>
<text x="472" y="51.5">100</text>
<text x="472" y="48.3">R12</text>
<text x="205.7" y="59">R13</text>
<text x="258.4" y="55.4">D1</text>
<text x="401.3" y="58.9">100k</text>
<text x="401.3" y="55.7">R17</text>
<text x="472" y="58.9">R15</text>
<text x="62.5" y="63.5">LED1</text>
<text x="205.7" y="62.2">100k</text>
<text x="293.7" y="66">10k</text>
<text x="293.7" y="62.8">R16</text>
<text x="472" y="62.1">100</text>
<text x="501.4" y="60.8">J4</text>
<text x="147.3" y="71.6">R20</text>
<text x="401.3" y="69.5">100k</text>
<text x="401.3" y="66.3">R26</text>
<text x="472" y="69.5">R19</text>
<text x="126.2" y="76.6">VR1</text>
<text x="147.3" y="74.8">47k</text>
<text x="249.8" y="73.1">MMBD4448HSDW</text>
<text x="293.7" y="73.1">R18</text>
<text x="472" y="72.7">100</text>
<text x="64.4" y="83.9">R24</text>
<text x="90.3" y="78.3">SW1</text>
<text x="192.3" y="81.8">100k</text>
<text x="192.3" y="78.6">R9</text>
<text x="212.6" y="81.8">100k</text>
<text x="212.6" y="78.6">R23</text>
<text x="292.8" y="80.2">10k</text>
<text x="314.7" y="83.7">R21</text>
<text x="332" y="81.9">U3.2</text>
<text x="413.5" y="83.3">10k</text>
<text x="413.5" y="80.2">R44</text>
<text x="452" y="80.2">U3.1</text>
<text x="64.4" y="87.1">200</text>
<text x="314.7" y="86.9">10k</text>
<text x="424.2" y="89">R25</text>
<text x="447.2" y="89">R10</text>
<text x="147.3" y="94.2">47k</text>
<text x="147.3" y="91">R27</text>
<text x="191.4" y="94.2">100k</text>
<text x="191.4" y="91">R22</text>
<text x="219.2" y="94.3">U1.1</text>
<text x="233.7" y="94.5">R29</text>
<text x="62.4" y="97">LED4</text>
<text x="233.7" y="97.7">100</text>
<text x="368.7" y="99.3">XL-1606SURC</text>
<text x="368.7" y="96">LED2</text>
<text x="422.9" y="96.1">3k9</text>
<text x="446.3" y="96.1">47k</text>
<text x="486.9" y="99.3">XL-1606UGC</text>
<text x="486.9" y="96">LED3</text>
<text x="163.4" y="104.9">R30</text>
<text x="348.4" y="106.5">100k</text>
<text x="348.4" y="103.4">R28</text>
<text x="466.6" y="106.5">100k</text>
<text x="466.6" y="103.4">R32</text>
<text x="163.4" y="108">3k9</text>
<text x="366.9" y="110.2">Q1</text>
<text x="485.1" y="110.2">Q2</text>
<text x="368" y="124.3">R33</text>
<text x="486.2" y="124.3">R34</text>
<text x="368" y="127.4">100</text>
<text x="486.2" y="127.4">100</text>
<text x="217" y="143.6">100k</text>
<text x="217" y="140.4">R54</text>
<text x="155.3" y="155.9">10k</text>
<text x="155.3" y="152.7">R35</text>
<text x="139.9" y="161.3">J6</text>
<text x="155.3" y="166.5">10k</text>
<text x="155.3" y="163.3">R36</text>
<text x="188.8" y="166.5">100k</text>
<text x="188.8" y="163.3">R40</text>
<text x="237.3" y="166.8">R41</text>
<text x="314.7" y="164.8">R38</text>
<text x="188.8" y="173.7">R43</text>
<text x="237.3" y="170">100</text>
<text x="314.7" y="168">10k</text>
<text x="168.7" y="177.2">R42</text>
<text x="318.4" y="177.1">R46</text>
<text x="493" y="178.9">R45</text>
<text x="168.7" y="180.3">200</text>
<text x="186.1" y="180.6">100k</text>
<text x="220.9" y="182.5">U4.2</text>
<text x="260.2" y="184.2">D10</text>
<text x="318.4" y="180.3">1M</text>
<text x="511.9" y="184.2">J9</text>
<text x="207.5" y="190.9">100k</text>
<text x="207.5" y="187.7">R47</text>
<text x="293.7" y="191.6">R56</text>
<text x="493" y="189.5">R49</text>
<text x="493.3" y="186">100</text>
<text x="293.7" y="194.7">10k</text>
<text x="333.8" y="194.8">U2.1</text>
<text x="493.3" y="196.6">100</text>
<text x="149.1" y="203.6">47k</text>
<text x="149.1" y="200.4">R37</text>
<text x="251.6" y="201.9">MMBD4448HSDW</text>
<text x="293.7" y="201.9">R57</text>
<text x="493" y="200.1">R52</text>
<text x="127.9" y="205.4">VR2</text>
<text x="194.1" y="207.4">R50</text>
<text x="214.3" y="207.4">R55</text>
<text x="292.8" y="209">10k</text>
<text x="493.3" y="207.2">100</text>
<text x="194.1" y="210.6">100k</text>
<text x="214.3" y="210.6">100k</text>
<text x="314.7" y="215.6">10k</text>
<text x="314.7" y="212.5">R59</text>
<text x="493" y="216">R90</text>
<text x="510.2" y="214.3">J18</text>
<text x="149.1" y="219.8">R39</text>
<text x="193.2" y="219.7">R53</text>
<text x="149.1" y="223">47k</text>
<text x="193.2" y="223">100k</text>
<text x="220.9" y="223">U4.1</text>
<text x="235.5" y="226.5">100</text>
<text x="235.5" y="223.3">R61</text>
<text x="368.7" y="224.8">LED6</text>
<text x="493" y="226.6">R91</text>
<text x="493.3" y="223">100</text>
<text x="165.1" y="233.7">R62</text>
<text x="348.4" y="232.1">R60</text>
<text x="368.7" y="228">XL-1606SURC</text>
<text x="439.9" y="233.6">R63</text>
<text x="493.3" y="233.6">100</text>
<text x="165.1" y="236.8">3k9</text>
<text x="348.4" y="235.3">100k</text>
<text x="366.9" y="238.9">Q3</text>
<text x="439.9" y="236.8">510</text>
<text x="490.9" y="240.7">J11</text>
<text x="445.2" y="247.8">LED8</text>
<text x="368" y="256.2">100</text>
<text x="368" y="253">R65</text>
<text x="445.2" y="261.9">LED9</text>
<text x="218.8" y="269.1">R79</text>
<text x="218.8" y="272.3">100k</text>
<text x="157" y="281.5">R66</text>
<text x="157" y="284.7">10k</text>
<text x="139.9" y="290.1">J13</text>
<text x="157" y="292.1">R67</text>
<text x="190.5" y="292.1">R71</text>
<text x="312.9" y="293.6">R69</text>
<text x="522.2" y="288.3">U6</text>
<text x="157" y="295.3">10k</text>
<text x="190.5" y="295.3">100k</text>
<text x="239" y="298.8">100</text>
<text x="239" y="295.6">R72</text>
<text x="312.9" y="296.8">10k</text>
<text x="411" y="298.9">D5</text>
<text x="170.4" y="306">R73</text>
<text x="190.5" y="302.4">R74</text>
<text x="316.6" y="305.9">R75</text>
<text x="514.1" y="305.9">LM1117GSF-5.0</text>
<text x="550.7" y="304.1">C6</text>
<text x="170.4" y="309.1">200</text>
<text x="187.9" y="309.4">100k</text>
<text x="222.7" y="311.2">U5.2</text>
<text x="316.6" y="309">1M</text>
<text x="550.7" y="307.3">10u</text>
<text x="209.2" y="316.5">R76</text>
<text x="262" y="316.5">D2</text>
<text x="427.3" y="314.8">J14</text>
<text x="441.4" y="314.8">J15</text>
<text x="209.2" y="319.7">100k</text>
<text x="291.9" y="323.5">10k</text>
<text x="291.9" y="320.4">R81</text>
<text x="411" y="323.6">D7</text>
<text x="150.8" y="329.1">R68</text>
<text x="480.2" y="328.8">C1</text>
<text x="129.7" y="334.1">VR3</text>
<text x="150.8" y="332.3">47k</text>
<text x="253.3" y="334.2">MMBD4448HSDW</text>
<text x="291.9" y="330.7">R82</text>
<text x="480.2" y="332">10u</text>
<text x="195.8" y="339.4">100k</text>
<text x="195.8" y="336.1">R77</text>
<text x="216.1" y="339.4">100k</text>
<text x="216.1" y="336.1">R80</text>
<text x="291.1" y="337.7">10k</text>
<text x="312.9" y="341.2">R84</text>
<text x="330.3" y="339.5">U2.2</text>
<text x="427.3" y="339.5">J16</text>
<text x="441.4" y="339.5">J17</text>
<text x="519" y="340.8">79L05</text>
<text x="519" y="337.8">U7</text>
<text x="312.9" y="344.4">10k</text>
<text x="480.2" y="346.1">10u</text>
<text x="480.2" y="342.9">C2</text>
<text x="150.8" y="351.7">47k</text>
<text x="150.8" y="348.5">R70</text>
<text x="194.9" y="351.7">100k</text>
<text x="194.9" y="348.5">R78</text>
<text x="222.7" y="351.8">U5.1</text>
<text x="237.3" y="352">R86</text>
<text x="366.9" y="353.6">LED11</text>
<text x="237.3" y="355.2">100</text>
<text x="366.9" y="356.8">XL-1606SURC</text>
<text x="411" y="357.1">D9</text>
<text x="549" y="358.4">10u</text>
<text x="549" y="355.2">C5</text>
<text x="166.9" y="365.5">3k9</text>
<text x="166.9" y="362.4">R87</text>
<text x="346.6" y="364.1">100k</text>
<text x="346.6" y="360.9">R85</text>
<text x="365.2" y="367.7">Q4</text>
<text x="366.2" y="381.8">R89</text>
<text x="366.2" y="385">100</text>
</g>
<g font-size="3.2" fill="#f00">
<text x="217" y="34.6" transform="rotate(-90 217 34.6)">8</text>
<text x="329.9" y="62.8" transform="rotate(-90 329.9 62.8)">8</text>
<text x="218.8" y="163.3" transform="rotate(-90 218.8 163.3)">8</text>
<text x="220.5" y="292.1" transform="rotate(-90 220.5 292.1)">8</text>
<text x="328.1" y="320.3" transform="rotate(-90 328.1 320.3)">8</text>
</g>
<g font-size="3.2">
<text x="138.8" y="37.7">1</text>
<text x="138.8" y="41.3">2</text>
<text x="503.8" y="44.8">1</text>
<text x="503.8" y="48.3">2</text>
<text x="217" y="54.9" transform="rotate(-90 217 54.9)">4</text>
<text x="502" y="66">1</text>
<text x="502" y="69.5">2</text>
<text x="329.9" y="83.2" transform="rotate(-90 329.9 83.2)">4</text>
<text x="140.5" y="166.5">1</text>
<text x="140.5" y="170">2</text>
<text x="218.8" y="183.7" transform="rotate(-90 218.8 183.7)">4</text>
<text x="511.9" y="189.4">1</text>
<text x="511.9" y="196.5">3</text>
<text x="511.9" y="193">2</text>
<text x="510.9" y="219.4">1</text>
<text x="510.9" y="223">2</text>
<text x="494" y="245.9">1</text>
<text x="494" y="249.4">2</text>
<text x="494" y="252.9">3</text>
<text x="142.3" y="295.3">1</text>
<text x="142.3" y="298.8">2</text>
<text x="513.2" y="299.2">1</text>
<text x="516.7" y="300.9">GND/ADJ</text>
<text x="220.5" y="312.5" transform="rotate(-90 220.5 312.5)">4</text>
<text x="428" y="320">1</text>
<text x="428" y="323.5">2</text>
<text x="442.1" y="320">1</text>
<text x="442.1" y="323.5">2</text>
<text x="328.1" y="340.7" transform="rotate(-90 328.1 340.7)">4</text>
<text x="428" y="344.7">1</text>
<text x="442.1" y="344.7">1</text>
<text x="428" y="348.2">2</text>
<text x="442.1" y="348.2">2</text>
</g>
<g font-size="3.2" fill="#00f">
<text x="206.2" y="39.9">2</text>
<text x="206.2" y="46.9">3</text>
<text x="226.5" y="43.4">1</text>
<text x="385.1" y="49.9">out_A</text>
<text x="248.7" y="59.3">1</text>
<text x="272.2" y="59.3">6</text>
<text x="248.7" y="62.8">2</text>
<text x="252.2" y="64.6">C1</text>
<text x="252.2" y="61">A1</text>
<text x="264.3" y="61">AC1</text>
<text x="266.5" y="64.6">C2</text>
<text x="272.2" y="62.8">5</text>
<text x="385.3" y="60.5">out_B</text>
<text x="248.7" y="66.3">3</text>
<text x="252.2" y="68.1">AC2</text>
<text x="266.5" y="68.1">A2</text>
<text x="272.2" y="66.3">4</text>
<text x="319" y="68.1">2</text>
<text x="339.4" y="71.6">1</text>
<text x="359.2" y="71.1">out_A</text>
<text x="385.3" y="71.1">out_C</text>
<text x="437.2" y="71.6">5</text>
<text x="319" y="75.1">3</text>
<text x="457.6" y="75.1">7</text>
<text x="437.2" y="78.7">6</text>
<text x="84.8" y="89.3">2</text>
<text x="84.8" y="85.7">3</text>
<text x="100.9" y="85.7">6</text>
<text x="100.9" y="89.3">5</text>
<text x="117.5" y="88.7">GAIN_BASE</text>
<text x="84.8" y="92.8">1</text>
<text x="100.9" y="92.8">4</text>
<text x="126.2" y="95.8">gain_A</text>
<text x="204.4" y="96.3">6</text>
<text x="224.8" y="99.8">7</text>
<text x="204.4" y="103.4">5</text>
<text x="207.9" y="168.6">2</text>
<text x="228.3" y="172.2">1</text>
<text x="207.9" y="175.7">3</text>
<text x="475.1" y="180.4">out_A</text>
<text x="250.4" y="191.6">2</text>
<text x="250.4" y="188">1</text>
<text x="253.9" y="189.8">A1</text>
<text x="266.1" y="189.8">AC1</text>
<text x="274" y="188">6</text>
<text x="274" y="191.6">5</text>
<text x="475.2" y="191">out_B</text>
<text x="250.4" y="195.1">3</text>
<text x="253.9" y="196.8">AC2</text>
<text x="253.9" y="193.3">C1</text>
<text x="268.3" y="193.3">C2</text>
<text x="268.3" y="196.8">A2</text>
<text x="274" y="195.1">4</text>
<text x="319" y="196.8">6</text>
<text x="319" y="203.9">5</text>
<text x="339.4" y="200.4">7</text>
<text x="359.2" y="199.8">out_B</text>
<text x="475.2" y="201.6">out_C</text>
<text x="86.2" y="215.7">GAIN_BASE</text>
<text x="128.1" y="224.5">gain_B</text>
<text x="206.2" y="225.1">6</text>
<text x="206.2" y="232.1">5</text>
<text x="226.5" y="228.6">7</text>
<text x="505.6" y="243.9">gain_A</text>
<text x="505.6" y="247.5">gain_B</text>
<text x="505.6" y="251">gain_C</text>
<text x="513.2" y="292.1">3</text>
<text x="516.7" y="293.9">VIN</text>
<text x="209.7" y="297.4">2</text>
<text x="526.4" y="297.4">VOUT</text>
<text x="536.8" y="295.6">2</text>
<text x="209.7" y="304.4">3</text>
<text x="230" y="300.9">1</text>
<text x="252.2" y="323.8">2</text>
<text x="252.2" y="320.3">1</text>
<text x="255.7" y="322.1">A1</text>
<text x="267.9" y="322.1">AC1</text>
<text x="275.7" y="320.3">6</text>
<text x="275.7" y="323.8">5</text>
<text x="252.2" y="327.4">3</text>
<text x="255.7" y="329.1">AC2</text>
<text x="255.7" y="325.6">C1</text>
<text x="270" y="325.6">C2</text>
<text x="270.1" y="329.1">A2</text>
<text x="275.7" y="327.4">4</text>
<text x="317.3" y="325.6">2</text>
<text x="337.6" y="329.1">1</text>
<text x="357.4" y="328.6">out_C</text>
<text x="317.3" y="332.7">3</text>
<text x="116.2" y="342.7">GAIN_BASE</text>
<text x="516.2" y="346.4">Vout</text>
<text x="526" y="345">3</text>
<text x="129.9" y="353.3">gain_C</text>
<text x="207.9" y="353.8">6</text>
<text x="518.5" y="353.5">Vin</text>
<text x="526" y="352.1">2</text>
<text x="228.3" y="357.4">7</text>
<text x="526" y="359.1">1</text>
<text x="207.9" y="360.9">5</text>
<text x="516.3" y="360.5">GND</text>
</g>
<g font-size="3.2" fill="#8d2323">
<text x="135.9" y="72.3" transform="rotate(-90 135.9 72.3)">3</text>
<text x="141.5" y="76.9">2</text>
<text x="135.9" y="84.2" transform="rotate(-90 135.9 84.2)">1</text>
<text x="137.6" y="201.1" transform="rotate(-90 137.6 201.1)">3</text>
<text x="143.3" y="205.7">2</text>
<text x="137.6" y="213" transform="rotate(-90 137.6 213)">1</text>
<text x="139.4" y="329.8" transform="rotate(-90 139.4 329.8)">3</text>
<text x="145" y="334.4">2</text>
<text x="139.4" y="341.7" transform="rotate(-90 139.4 341.7)">1</text>
</g>
<g font-size="2.8">
<text x="421.3" y="370">© 2025 MICRORACK Inc</text>
<text x="421.3" y="374.3">CC BY·NC·SA 4.0 · see LICENSE or https://creativecommons.org/licenses/by-nc-sa/4.0/</text>
</g>
</svg>
